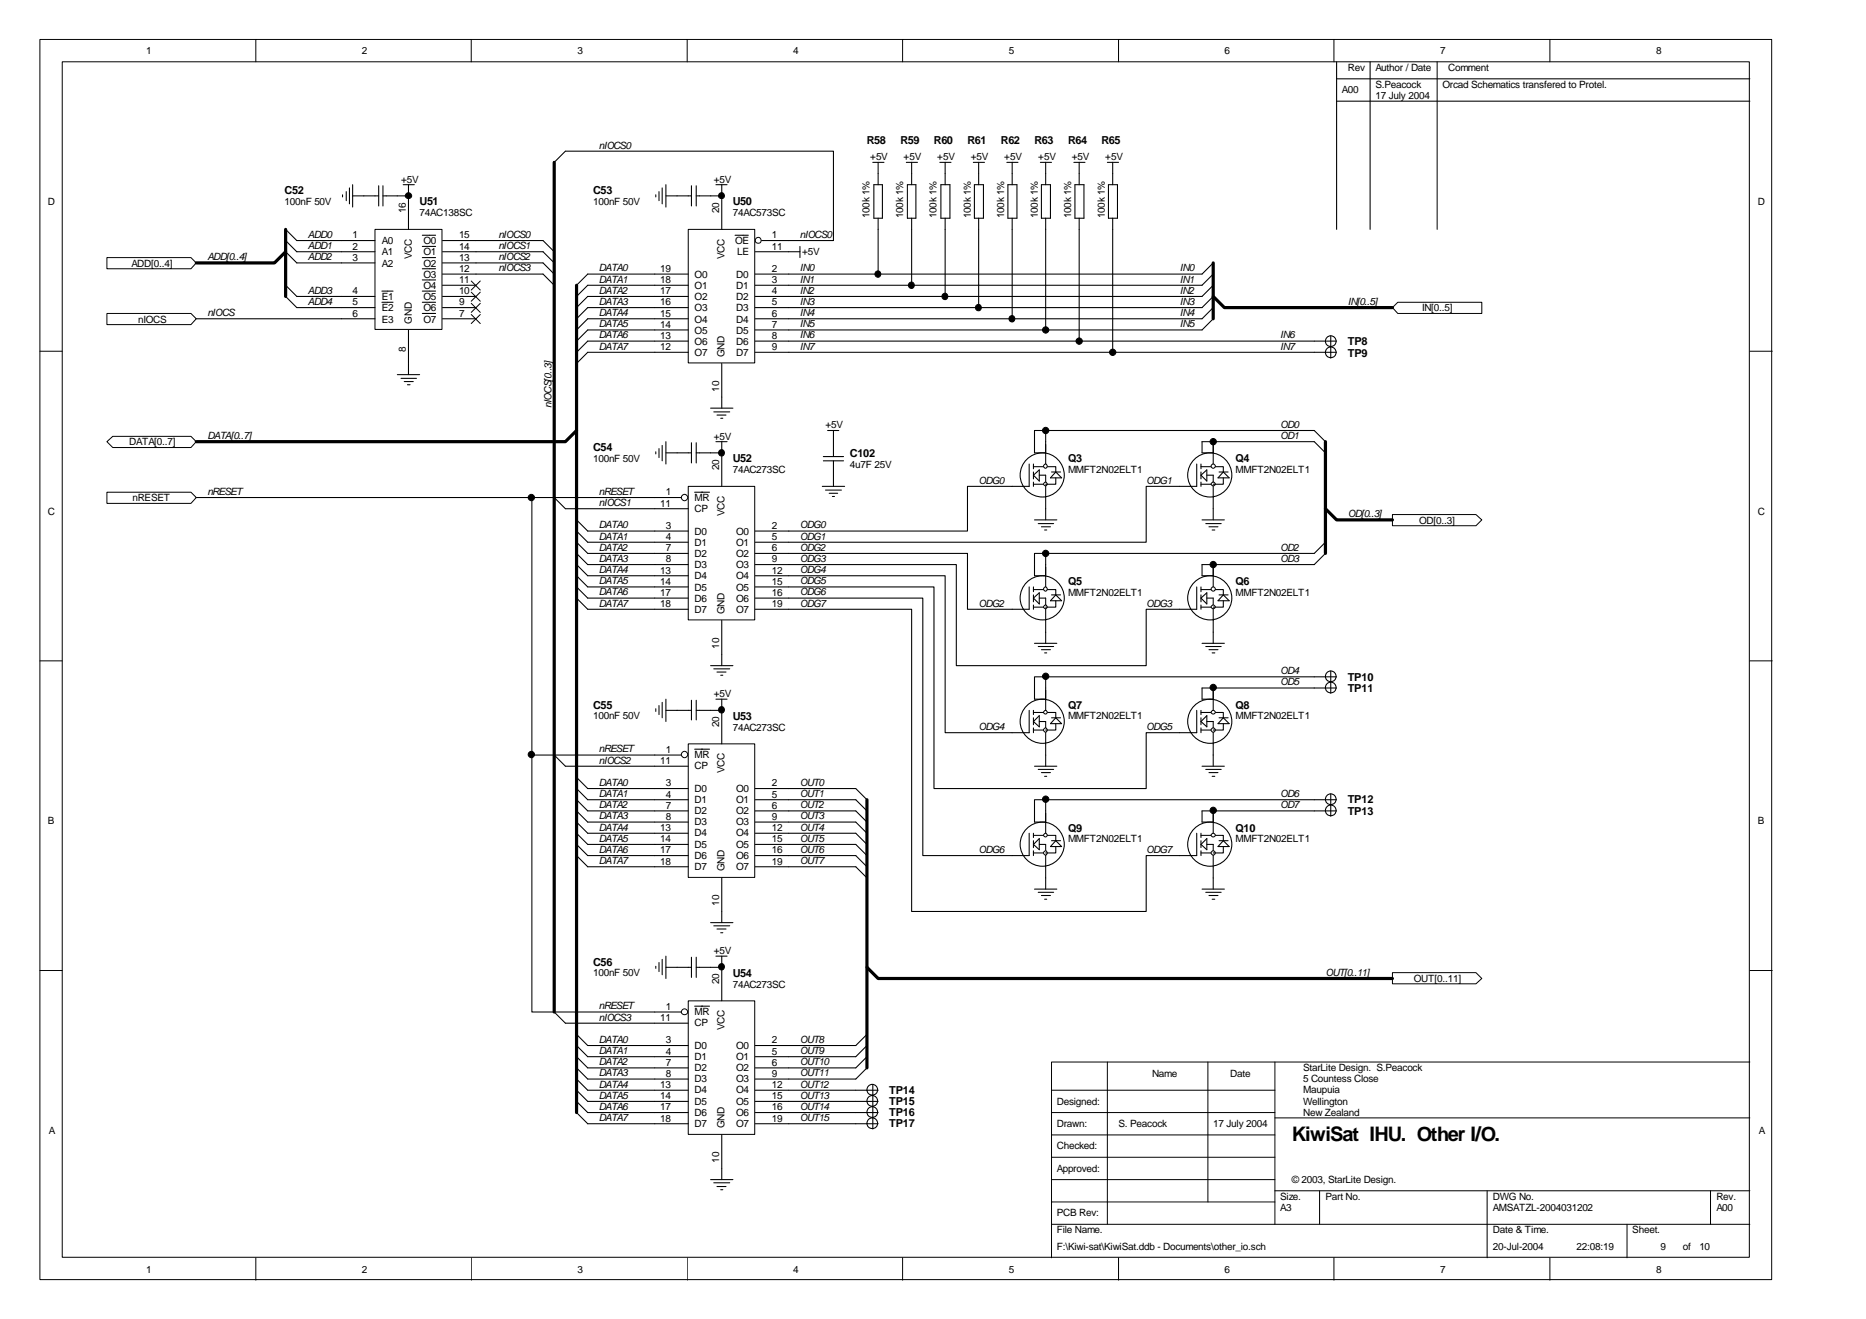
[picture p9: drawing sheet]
<svg xmlns="http://www.w3.org/2000/svg" width="297mm" height="210mm" viewBox="0 0 297 210" stroke-linecap="round" stroke-linejoin="round" font-family="sans-serif">
<g fill="none" stroke="#000" stroke-width=".16">
<path d="M6.3 6.3h275.7v197.3h-275.7zM9.9 9.8h268.6v190.3h-268.6zM40.7 6.3v3.5M75 6.3v3.5M109.4 6.3v3.5M143.7 6.3v3.5M178.1 6.3v3.5M212.3 6.3v3.5M228.8 9.8v26.7M246.7 6.3v3.5M6.3 55.9h3.6M278.6 55.9h3.5"/>
<path d="M6.3 105.2h3.6M278.6 105.2h3.5M6.3 154.4h3.6M278.6 154.4h3.5M167.4 173.5h35.5M167.4 177.1h35.5M176.3 169v25.8M192.3 169v22.3M202.9 177.9h75.7M202.9 169v25.8M278.6 169h-111.2v31.2M167.4 184.2h35.5"/>
<path d="M167.4 180.6h35.5M167.4 187.7h35.5M167.4 191.3h35.5M167.4 194.8h111.2M202.9 189.5h75.7M210.1 189.5v5.3M236.7 189.5v10.7M259 194.8v5.4M272.3 189.5v5.3M40.7 200.2v3.5M75 200.2v3.5M109.4 200.2v3.5"/>
<path d="M143.7 200.2v3.5M178.1 200.2v3.5M212.3 200.2v3.5M246.7 200.2v3.5"/>
</g>
<path d="M212.8 9.8v26.7M212.8 12.5h65.8M218.1 9.8v26.7" fill="none" stroke="#000" stroke-width=".17"/>
<g fill="#fff" stroke="#000" stroke-width=".16">
<path d="M222.5 48.1h13.4v1.8h-13.4l-.8-.9z" fill-rule="evenodd"/>
<path d="M221.7 81.9h13.2l1 .8-1 1h-13.2z" fill-rule="evenodd"/>
<path d="M221.7 154.8h13.2l1 .9-1 .9h-13.2z" fill-rule="evenodd"/>
<path d="M17 70.3l.9-.9h12.5l.8 .9-.8 .9h-12.5z" fill-rule="evenodd"/>
<path d="M17 41h13.4l.8 .8-.8 1h-13.4z" fill-rule="evenodd"/>
<path d="M17 49.9h13.4l.8 .8-.8 1h-13.4z" fill-rule="evenodd"/>
<path d="M17 78.3h13.4l.8 .9-.8 .9h-13.4z" fill-rule="evenodd"/>
</g>
<g fill="none" stroke="#000" stroke-width=".17">
<path d="M163.8 73.8v3.6h-2.7M164.5 77.1h2M164.5 75.6l.9-.8v1.8zM165.4 75.6h1.1v5.4M166.5 70.7v3.6h-2"/>
<circle cx="165.9" cy="75.6" r="3.5"/>
</g>
<circle cx="166.4" cy="77" r=".29" fill="#fff" stroke="#000" stroke-width=".16"/>
<path d="M166.5 74.3h1.6v.8M168.1 76v1.1h-1.6M168.1 75.1l.9 .9h-1.8z" fill="none" stroke="#000" stroke-width=".17"/>
<circle cx="166.4" cy="74.2" r=".31" fill="#fff" stroke="#000" stroke-width=".16"/>
<g fill="none" stroke="#000" stroke-width=".17">
<path d="M164.5 73.8v.8M164.5 75.1v1.1M164.5 76.7v.7M164.7 70.3v1.8h1.8v-1.8M167.4 75.1h1.4M190.5 73.8v3.6h-2.7M191.2 77.1h1.9M191.2 75.6l.9-.8v1.8zM192.1 75.6h1v5.4M193.1 70.7v3.6h-1.9"/>
<circle cx="192.6" cy="75.6" r="3.5"/>
</g>
<circle cx="193.2" cy="77" r=".31" fill="#fff" stroke="#000" stroke-width=".16"/>
<path d="M193.1 74.3h1.6v.8M194.7 76v1.1h-1.6M194.7 75.1l1 .9h-1.8z" fill="none" stroke="#000" stroke-width=".17"/>
<circle cx="193.1" cy="74.2" r=".33" fill="#fff" stroke="#000" stroke-width=".16"/>
<g fill="none" stroke="#000" stroke-width=".17">
<path d="M191.2 73.8v.8M191.2 75.1v1.1M191.2 76.7v.7M191.3 70.3v1.8h1.8v-1.8M194.1 75.1h1.4M163.8 113v3.6h-2.7M164.5 116.2h2M165.4 114.8h1.1v5.4M165.4 113.9v1.8l-.9-.9zM166.5 109.8v3.6h-2"/>
<circle cx="165.9" cy="114.8" r="3.5"/>
</g>
<circle cx="166.4" cy="116.2" r=".31" fill="#fff" stroke="#000" stroke-width=".16"/>
<path d="M166.5 113.4h1.6v.8M168.1 115.2v1h-1.6M168.1 114.2l.9 1h-1.8z" fill="none" stroke="#000" stroke-width=".17"/>
<circle cx="166.4" cy="113.3" r=".29" fill="#fff" stroke="#000" stroke-width=".16"/>
<g fill="none" stroke="#000" stroke-width=".17">
<path d="M164.5 113v.7M164.5 114.2v1.1M164.5 115.8v.8M164.7 109.5v1.8h1.8v-1.8M167.4 114.2h1.4M190.5 113v3.6h-2.7M191.2 116.2h1.9M191.2 114.8l.9-.9v1.8zM192.1 114.8h1v5.4M193.1 109.8v3.6h-1.9"/>
<circle cx="192.6" cy="114.8" r="3.5"/>
</g>
<circle cx="193.1" cy="116.2" r=".33" fill="#fff" stroke="#000" stroke-width=".16"/>
<path d="M193.1 113.4h1.6v.8M194.7 115.2v1h-1.6M194.7 114.2l1 1h-1.8z" fill="none" stroke="#000" stroke-width=".17"/>
<circle cx="193.2" cy="113.3" r=".31" fill="#fff" stroke="#000" stroke-width=".16"/>
<g fill="none" stroke="#000" stroke-width=".17">
<path d="M163.8 93.4v3.6h-2.7M164.5 96.6h2M164.5 95.2l.9-.9v1.8zM165.4 95.2h1.1v5.4M166.5 90.3v3.5h-2M191.2 113v.7M191.2 114.2v1.1M191.2 115.8v.8M191.3 109.5v1.8h1.8v-1.8M194.1 114.2h1.4"/>
<circle cx="165.9" cy="95.1" r="3.5"/>
</g>
<circle cx="166.4" cy="96.6" r=".29" fill="#fff" stroke="#000" stroke-width=".16"/>
<path d="M166.5 93.8h1.6v.9M168.1 95.6v1h-1.6M168.1 94.7l.9 .9h-1.8z" fill="none" stroke="#000" stroke-width=".17"/>
<circle cx="166.4" cy="93.7" r=".31" fill="#fff" stroke="#000" stroke-width=".16"/>
<g fill="none" stroke="#000" stroke-width=".17">
<path d="M164.5 93.4v.8M164.5 94.7v1.1M164.5 96.3v.7M164.7 89.8v1.8h1.8v-1.8M167.4 94.7h1.4M190.5 93.4v3.6h-2.7M191.2 96.6h1.9M191.2 95.2l.9-.9v1.8zM192.1 95.2h1v5.4M193.1 90.3v3.5h-1.9"/>
<circle cx="192.6" cy="95.1" r="3.5"/>
</g>
<circle cx="193.2" cy="96.6" r=".31" fill="#fff" stroke="#000" stroke-width=".16"/>
<path d="M193.1 93.8h1.6v.9M194.7 95.6v1h-1.6M194.7 94.7l1 .9h-1.8z" fill="none" stroke="#000" stroke-width=".17"/>
<circle cx="193.1" cy="93.7" r=".33" fill="#fff" stroke="#000" stroke-width=".16"/>
<g fill="none" stroke="#000" stroke-width=".17">
<path d="M191.2 93.4v.8M191.2 94.7v1.1M191.2 96.3v.7M191.3 89.8v1.8h1.8v-1.8M194.1 94.7h1.4M163.8 132.6v3.6h-2.7M164.5 135.7h2M165.4 134.4h1.1v5.3M165.4 133.4v1.8l-.9-.8zM166.5 129.4v3.5h-2"/>
<circle cx="165.9" cy="134.3" r="3.5"/>
</g>
<circle cx="166.4" cy="135.7" r=".31" fill="#fff" stroke="#000" stroke-width=".16"/>
<path d="M166.5 132.9h1.6v.9M168.1 134.7v1h-1.6M168.1 133.8l.9 .9h-1.8z" fill="none" stroke="#000" stroke-width=".17"/>
<circle cx="166.4" cy="132.9" r=".29" fill="#fff" stroke="#000" stroke-width=".16"/>
<g fill="none" stroke="#000" stroke-width=".17">
<path d="M164.5 132.6v.7M164.5 133.8v1.1M164.5 135.4v.8M164.7 129v1.8h1.8v-1.8M167.4 133.8h1.4M190.5 132.6v3.6h-2.7M191.2 135.7h1.9M191.2 134.4l.9-1v1.8zM192.1 134.4h1v5.3M193.1 129.4v3.5h-1.9"/>
<circle cx="192.6" cy="134.3" r="3.5"/>
</g>
<circle cx="193.1" cy="135.7" r=".33" fill="#fff" stroke="#000" stroke-width=".16"/>
<path d="M193.1 132.9h1.6v.9M194.7 134.7v1h-1.6M194.7 133.8l1 .9h-1.8z" fill="none" stroke="#000" stroke-width=".17"/>
<circle cx="193.2" cy="132.9" r=".31" fill="#fff" stroke="#000" stroke-width=".16"/>
<path d="M191.2 132.6v.7M191.2 133.8v1.1M191.2 135.4v.8M191.3 129v1.8h1.8v-1.8M194.1 133.8h1.4" fill="none" stroke="#000" stroke-width=".17"/>
<path d="M59.8 36.6h10.6v15.8h-10.6z" fill="#fff"/>
<path d="M59.7 36.5h10.7v15.9h-10.7z" fill="none" stroke="#000" stroke-width=".16"/>
<g fill="none" stroke="#000" stroke-width=".17">
<path d="M54.4 38.3h5.3M65 31.2v5.3M67.2 37.4h2.1M67.2 39.2h2.1M70.4 38.3h5.4M54.4 40.1h5.3M54.4 41.8h5.3M54.4 50.7h5.3M54.4 47.2h5.3M54.4 49h5.3M60.8 46.3h1.8M60.8 48.1h1.8"/>
<path d="M65 52.5v5.3M67.2 41h2.1M67.2 42.8h2.1M67.2 44.5h2.1M67.2 46.3h2.1M67.2 48.1h2.1M67.2 49.9h2.1M70.4 40.1h5.4M70.4 41.8h5.4M70.4 50.7h5.4M70.4 43.6h5.4M70.4 45.4h5.4"/>
<path d="M70.4 47.2h5.4M70.4 49h5.4"/>
</g>
<path d="M109.6 36.6h10.5v21.2h-10.5z" fill="#fff"/>
<g fill="none" stroke="#000" stroke-width=".16">
<path d="M109.6 36.5h10.5v21.3h-10.5z"/>
<circle cx="120.7" cy="38.3" r=".47"/>
</g>
<g fill="none" stroke="#000" stroke-width=".17">
<path d="M114.9 31.2v5.3M117 37.4h2.1M121.2 38.3h4.4M104.2 43.6h5.4M104.2 45.4h5.4M104.2 47.2h5.4M104.2 49h5.4M104.2 50.7h5.4M104.2 52.5h5.4M104.2 54.3h5.4M104.2 56.1h5.4M114.9 57.8v5.4"/>
<path d="M120.2 40.1h5.4M120.2 43.6h5.4M120.2 45.4h5.4M120.2 47.2h5.4M120.2 49h5.4M120.2 50.7h5.4M120.2 52.5h5.4M120.2 54.3h5.4M120.2 56.1h5.4"/>
</g>
<path d="M109.6 77.5h10.5v21.2h-10.5z" fill="#fff"/>
<g fill="none" stroke="#000" stroke-width=".16">
<path d="M109.6 77.4h10.5v21.3h-10.5z"/>
<circle cx="109" cy="79.2" r=".5"/>
</g>
<g fill="none" stroke="#000" stroke-width=".17">
<path d="M104.2 79.2h4.3M110.6 78.3h2.3M114.9 72.1v5.3M104.2 81h5.4M104.2 84.5h5.4M104.2 86.3h5.4M104.2 88.1h5.4M104.2 89.8h5.4M104.2 91.6h5.4M104.2 93.4h5.4M104.2 95.2h5.4M104.2 97h5.4"/>
<path d="M114.9 98.7v5.5M120.2 84.5h5.4M120.2 86.3h5.4M120.2 88.1h5.4M120.2 89.8h5.4M120.2 91.6h5.4M120.2 93.4h5.4M120.2 95.2h5.4M120.2 97h5.4"/>
</g>
<path d="M109.6 118.5h10.5v21.1h-10.5z" fill="#fff"/>
<g fill="none" stroke="#000" stroke-width=".16">
<path d="M109.6 118.4h10.5v21.2h-10.5z"/>
<circle cx="109" cy="120.1" r=".5"/>
</g>
<g fill="none" stroke="#000" stroke-width=".17">
<path d="M110.6 119.2h2.3M114.9 113v5.4M104.2 120.2h4.3M104.2 121.9h5.4M104.2 125.5h5.4M104.2 127.3h5.4M104.2 129h5.4M104.2 130.8h5.4M104.2 132.6h5.4M104.2 134.4h5.4M104.2 136.2h5.4M104.2 137.9h5.4"/>
<path d="M114.9 139.7v5.3M120.2 125.5h5.4M120.2 127.3h5.4M120.2 129h5.4M120.2 130.8h5.4M120.2 132.6h5.4M120.2 134.4h5.4M120.2 136.2h5.4M120.2 137.9h5.4"/>
</g>
<path d="M109.6 159.4h10.5v21.1h-10.5z" fill="#fff"/>
<g fill="none" stroke="#000" stroke-width=".16">
<path d="M75 50.1l1.5 1.4M75 48.3l1.5 1.4M75 46.5l1.5 1.4M75 44.7l1.5 1.5M76.5 50.1l-1.5 1.4M76.5 48.3l-1.5 1.4M76.5 46.5l-1.5 1.4M76.5 44.7l-1.5 1.5M109.6 159.3h10.5v21.2h-10.5z"/>
<circle cx="109" cy="161" r=".48"/>
</g>
<g fill="none" stroke="#000" stroke-width=".17">
<path d="M212.8 16.1h65.8M45.5 36.5l1.7 1.8h7.2M45.5 38.3l1.7 1.8h7.2M54.5 31v.3M55.1 30.5v1.4M55.6 29.9v2.5M56.1 31.2h4.2M56.1 29.4v3.5M60.3 29.6v3.2M61 29.6v3.2M64.2 29.4h1.8M65 29.4v1.8h-4"/>
<path d="M75.8 38.3h10.6l1.8 1.8M88.2 25.8l1.8-1.7h42.7v14.2h-7.1M104.4 31v.3M104.9 30.5v1.4M105.4 29.9v2.5M106 31.2h4.1M106 29.4v3.5M110.1 29.6v3.2M110.8 29.6v3.2M114 29.4h1.7M114.9 29.4v1.8h-4.1M127.3 39.2v1.8"/>
<path d="M138.9 25.8h1.8M139.1 29.4h1.4v5.3h-1.4zM139.8 25.8v3.6M139.8 34.7v8.9M144.3 25.8h1.7M144.4 29.4h1.4v5.3h-1.4zM145.1 25.8v3.6M145.1 34.7v10.7M149.6 25.8h1.8M149.8 29.4h1.4v5.3h-1.4zM150.5 25.8v3.6M150.5 34.7v12.5"/>
<path d="M154.9 25.8h1.8M155.1 29.4h1.4v5.3h-1.4zM155.8 25.8v3.6M155.8 34.7v14.3M160.3 25.8h1.8M160.4 29.4h1.5v5.3h-1.5zM161.1 25.8v3.6M161.1 34.7v16M165.6 25.8h1.8M165.8 29.4h1.4v5.3h-1.4zM166.5 25.8v3.6M166.5 34.7v17.8"/>
<path d="M170.9 25.8h1.8M171.1 29.4h1.5v5.3h-1.5zM171.8 25.8v3.6M171.8 34.7v19.6M176.3 25.8h1.8M176.4 29.4h1.5v5.3h-1.5zM177.1 25.8v3.6M177.1 34.7v21.4M31.2 50.7h23.2M45.5 40.1l1.7 1.7h7.2M45.5 45.4l1.7 1.8h7.2M45.5 47.2l1.7 1.8h7.2"/>
<path d="M63.2 59.6h3.6M65 57.8v1.8M75.8 40.1h10.6l1.8 1.7M75.8 41.8h10.6l1.8 1.8M75.8 43.6h10.6l1.8 1.8M104.2 47.2h-10.6l-1.8 1.8M104.2 49h-10.6l-1.8 1.7M104.2 50.7h-10.6l-1.8 1.8M104.2 43.6h-10.6l-1.8 1.8M104.2 45.4h-10.6l-1.8 1.8M104.2 52.5h-10.6l-1.8 1.8M104.2 54.3h-10.6l-1.8 1.8"/>
<path d="M104.2 56.1h-10.6l-1.8 1.7M125.6 40.1h1.7M125.6 54.3h87.2M125.6 56.1h87.2M193.1 45.4l-1.8 1.8h-65.7M193.1 47.2l-1.8 1.8h-65.7M193.1 49l-1.8 1.7h-65.7M193.1 41.8l-1.8 1.8h-65.7M193.1 43.6l-1.8 1.8h-65.7M193.1 50.7l-1.8 1.8h-65.7M211.8 53.4v3.6M31.2 79.2h53.5"/>
<path d="M63.8 60.2h2.5M64.3 60.7h1.5M64.9 61.2h.4M88.2 79.2l1.8 1.8h14.2M104.2 79.2h-19.5v81.9h23.8M104.4 71.9v.3M104.9 71.4v1.4M105.4 70.9v2.4M106 70.3v3.5M106 72.1h4.1M110.1 70.5v3.2M110.8 70.5v3.2"/>
<path d="M113.1 65h3.6M113.6 65.5h2.6M114 70.3h1.7M114.1 66.1h1.5M114.7 66.6h.4M114.9 63.2v1.8M114.9 70.3v1.8h-4.1M130.9 77.4h3.6M131.1 73.3h3.2M131.1 72.7h3.2M131.4 78h2.5M131.7 68.5h1.8"/>
<path d="M132 78.5h1.3M132.5 79h.3M132.7 68.5v4.2M132.7 73.3v4.1M161.1 77.4h-7.1v7.1h-28.4M164.7 70.3v-1.8h44.5l1.8 1.8M166.5 68.5v1.8M187.8 77.4h-5.3v8.9h-56.9M191.3 70.3h17.9l1.8 1.8M91.8 93.4l1.8 1.8h10.6M91.8 84.5l1.8 1.8h10.6M91.8 88.1l1.8 1.7h10.6"/>
<path d="M91.8 86.3l1.8 1.8h10.6M91.8 82.7l1.8 1.8h10.6M91.8 95.2l1.8 1.8h10.6M91.8 91.6l1.8 1.8h10.6M91.8 89.8l1.8 1.8h10.6M125.6 88.1h28.4v8.9h7.1M125.6 89.8h26.6v16.1h30.3v-8.9h5.3M125.6 91.6h24.9v25h10.6M125.6 93.4h23.1v32.1h33.8v-8.9h5.3M125.6 95.2h21.3v41h14.2M125.6 97h19.5v48h37.4v-8.8h5.3M164.7 82.7h3.5"/>
<path d="M165.3 83.3h2.4M165.8 83.8h1.4M166.3 84.3h.3M166.5 81v1.7M166.5 88.1v1.7M191.3 82.7h3.6M191.9 83.3h2.5M192.4 83.8h1.5M193 84.3h.4M193.1 81v1.7M211 86.3l-1.8 1.8h-44.5v1.7M211 88.1l-1.8 1.7h-17.9"/>
<path d="M104.4 112.8v.4M104.9 112.3v1.4M105.4 111.8v2.4M106 111.3v3.5M106 113h4.1M110.1 111.4v3.2M110.8 111.4v3.2M113.1 105.9h3.6M113.6 106.4h2.6M114 111.3h1.7M114.1 106.9h1.5M114.7 107.5h.4"/>
<path d="M114.9 104.2v1.7M114.9 111.3v1.7h-4.1M164.7 102.4h3.5M165.3 102.9h2.4M165.8 103.4h1.4M166.3 103.9h.3M166.5 100.6v1.8M166.5 107.7v1.8M191.3 102.4h3.6M191.3 109.5h21.5M191.9 102.9h2.5M192.4 103.4h1.5"/>
<path d="M193 103.9h.4M193.1 100.6v1.8M211.8 106.8v3.5M212.8 107.7h-48.1v1.8M84.7 120.2h19.5M88.2 120.2l1.8 1.7h14.2M91.8 129l1.8 1.8h10.6M91.8 127.3l1.8 1.7h10.6M91.8 125.5l1.8 1.8h10.6M91.8 123.7l1.8 1.8h10.6M91.8 136.2l1.8 1.7h10.6M91.8 134.4l1.8 1.8h10.6"/>
<path d="M91.8 132.6l1.8 1.8h10.6M91.8 130.8l1.8 1.8h10.6M125.6 130.8h10.6l1.8 1.8M125.6 129h10.6l1.8 1.8M125.6 127.3h10.6l1.8 1.7M125.6 125.5h10.6l1.8 1.8M125.6 137.9h10.6l1.8 1.8M125.6 136.2h10.6l1.8 1.7M125.6 134.4h10.6l1.8 1.8M125.6 132.6h10.6l1.8 1.8M164.7 121.9h3.5M165.3 122.4h2.4"/>
<path d="M165.8 123h1.4M166.3 123.5h.3M166.5 120.2v1.7M166.5 127.3v1.7M166.5 139.7v1.8M191.3 129h21.5M191.3 121.9h3.6M191.9 122.4h2.5M192.4 123h1.5M193 123.5h.4M193.1 120.2v1.7M193.1 139.7v1.8"/>
<path d="M211.8 126.3v3.6M212.8 127.3h-48.1v1.7M104.4 153.8v.3M104.9 153.2v1.4M105.4 152.7v2.4M106 152.2v3.5M106 153.9h4.1M110.1 152.3v3.2M110.8 152.3v3.2M110.8 153.9h4.1M113.1 146.8h3.6M113.6 147.3h2.6"/>
<path d="M114 152.2h1.7M114.1 147.8h1.5M114.7 148.4h.4M114.9 145v1.8M114.9 152.2v7.1M164.7 141.5h3.5M165.3 142h2.4M165.8 142.5h1.4M166.3 143.1h.3M191.3 141.5h3.6M191.9 142h2.5M192.4 142.5h1.5"/>
<path d="M193 143.1h.4M88.2 161.1l1.8 1.7h19.6M91.8 164.6l1.8 1.8h16M91.8 166.4l1.8 1.8h16M91.8 168.2l1.8 1.7h16M91.8 169.9l1.8 1.8h16M91.8 171.7l1.8 1.8h16M91.8 173.5l1.8 1.8h16M91.8 175.3l1.8 1.8h16M91.8 177.1l1.8 1.7h16M110.6 160.1h2.3M120.2 173.5h19.6"/>
<path d="M120.2 175.3h19.6M120.2 177.1h19.6M120.2 178.8h19.6M138 164.6l-1.8 1.8h-16M138 166.4l-1.8 1.8h-16M138 168.2l-1.8 1.7h-16M138 169.9l-1.8 1.8h-16M138.9 172.6v7.1M113.1 187.7h3.6M113.6 188.2h2.6M114.1 188.8h1.5M114.7 189.3h.4"/>
<path d="M114.9 180.6v7.1"/>
<circle cx="211.8" cy="56.1" r=".85"/>
<circle cx="211.8" cy="54.3" r=".85"/>
<circle cx="211.8" cy="107.6" r=".85"/>
<circle cx="211.8" cy="109.4" r=".85"/>
<circle cx="211.8" cy="127.2" r=".85"/>
<circle cx="211.8" cy="129" r=".85"/>
<circle cx="138.8" cy="175.2" r=".85"/>
<circle cx="138.8" cy="177" r=".85"/>
<circle cx="138.8" cy="178.8" r=".85"/>
<circle cx="138.8" cy="173.4" r=".85"/>
</g>
<path d="M45.5 36.5v10.7M88.2 25.8v135.3M45.5 40.1l-1.8 1.7h-12.5M91.8 45.4v131.7M193.1 47.2l1.8 1.8h26.8M193.1 41.8v8.9M91.8 68.5l-1.8 1.8h-58.8M211 70.3v17.8M211 81l1.8 1.7h8.9M138 127.3v42.6M138 153.9l1.8 1.8h81.9" fill="none" stroke="#000" stroke-width=".51"/>
<g fill="#000" stroke="#000" stroke-width=".16">
<circle cx="65" cy="31.1" r=".48"/>
<circle cx="114.8" cy="31.1" r=".47"/>
<circle cx="139.7" cy="43.6" r=".49"/>
<circle cx="145.1" cy="45.4" r=".49"/>
<circle cx="150.4" cy="47.2" r=".49"/>
<circle cx="155.7" cy="49" r=".49"/>
<circle cx="161.1" cy="50.7" r=".49"/>
<circle cx="166.5" cy="52.5" r=".5"/>
<circle cx="171.8" cy="54.3" r=".5"/>
<circle cx="177.1" cy="56.1" r=".5"/>
<circle cx="84.6" cy="79.2" r=".5"/>
<circle cx="114.8" cy="72.1" r=".49"/>
<circle cx="166.5" cy="68.5" r=".5"/>
<circle cx="193.1" cy="70.3" r=".5"/>
<circle cx="166.5" cy="88.1" r=".5"/>
<circle cx="193.1" cy="89.8" r=".5"/>
<circle cx="114.8" cy="113" r=".49"/>
<circle cx="166.5" cy="107.6" r=".5"/>
<circle cx="193.1" cy="109.4" r=".5"/>
<circle cx="84.6" cy="120.1" r=".5"/>
<circle cx="166.5" cy="127.2" r=".5"/>
<circle cx="193.1" cy="129" r=".5"/>
<circle cx="114.8" cy="153.9" r=".49"/>
</g>
<text font-size="3.2" x="205.7" y="181.5">KiwiSat IHU. Other I/O.</text>
<g font-size="1.8">
<text x="138" y="23">R58</text>
<text x="143.3" y="23">R59</text>
<text x="148.7" y="23">R60</text>
<text x="154" y="23">R61</text>
<text x="159.3" y="23">R62</text>
<text x="164.7" y="23">R63</text>
<text x="170" y="23">R64</text>
<text x="175.3" y="23">R65</text>
<text x="45.3" y="30.9">C52</text>
<text x="66.8" y="32.7">U51</text>
<text x="94.4" y="30.9">C53</text>
<text x="116.7" y="32.7">U50</text>
<text x="214.5" y="55">TP8</text>
<text x="214.5" y="56.7">TP9</text>
<text x="94.4" y="71.8">C54</text>
<text x="116.7" y="73.6">U52</text>
<text x="135.3" y="72.7">C102</text>
<text x="170" y="73.6">Q3</text>
<text x="196.7" y="73.6">Q4</text>
<text x="170" y="93.1">Q5</text>
<text x="196.7" y="93.1">Q6</text>
<text x="94.4" y="112.8">C55</text>
<text x="170" y="112.8">Q7</text>
<text x="196.7" y="112.8">Q8</text>
<text x="214.5" y="108.3">TP10</text>
<text x="214.5" y="110.1">TP11</text>
<text x="116.7" y="114.6">U53</text>
<text x="214.5" y="127.9">TP12</text>
<text x="214.5" y="129.6">TP13</text>
<text x="170" y="132.3">Q9</text>
<text x="196.7" y="132.3">Q10</text>
<text x="94.4" y="153.7">C56</text>
<text x="116.7" y="155.5">U54</text>
<text x="141.6" y="174.1">TP14</text>
<text x="141.6" y="175.9">TP15</text>
<text x="141.6" y="177.6">TP16</text>
<text x="141.6" y="179.4">TP17</text>
</g>
<g font-size="1.6">
<text x="23.3" y="8.7">1</text>
<text x="57.6" y="8.7">2</text>
<text x="91.9" y="8.7">3</text>
<text x="126.2" y="8.7">4</text>
<text x="160.6" y="8.7">5</text>
<text x="194.9" y="8.7">6</text>
<text x="214.5" y="11.3">Rev</text>
<text x="218.9" y="11.3">Author / Date</text>
<text x="229.3" y="8.7">7</text>
<text x="230.5" y="11.3">Comment</text>
<text x="263.7" y="8.7">8</text>
<text x="213.6" y="14.8">A00</text>
<text x="218.9" y="14">S.Peacock</text>
<text x="218.9" y="15.8">17 July 2004</text>
<text x="229.6" y="14">Orcad Schematics transfered to Protel.</text>
<text x="95.3" y="23.6">nIOCS0</text>
<text x="63.8" y="29.1">+5V</text>
<text x="113.6" y="29.1">+5V</text>
<text x="138.5" y="25.5">+5V</text>
<text x="143.8" y="25.5">+5V</text>
<text x="149.2" y="25.5">+5V</text>
<text x="154.5" y="25.5">+5V</text>
<text x="159.9" y="25.5">+5V</text>
<text x="165.3" y="25.5">+5V</text>
<text x="170.6" y="25.5">+5V</text>
<text x="175.9" y="25.5">+5V</text>
<text x="7.6" y="32.6">D</text>
<text x="45.3" y="32.6">100nF 50V</text>
<text x="64.6" y="33.9" transform="rotate(-90 64.6 33.9)">16</text>
<text x="66.8" y="34.4">74AC138SC</text>
<text x="94.4" y="32.6">100nF 50V</text>
<text x="114.5" y="33.9" transform="rotate(-90 114.5 33.9)">20</text>
<text x="116.7" y="34.4">74AC573SC</text>
<text x="138.4" y="34.7" transform="rotate(-90 138.4 34.7)">100k 1%</text>
<text x="143.8" y="34.7" transform="rotate(-90 143.8 34.7)">100k 1%</text>
<text x="149.1" y="34.7" transform="rotate(-90 149.1 34.7)">100k 1%</text>
<text x="154.5" y="34.7" transform="rotate(-90 154.5 34.7)">100k 1%</text>
<text x="159.9" y="34.7" transform="rotate(-90 159.9 34.7)">100k 1%</text>
<text x="165.2" y="34.7" transform="rotate(-90 165.2 34.7)">100k 1%</text>
<text x="170.5" y="34.7" transform="rotate(-90 170.5 34.7)">100k 1%</text>
<text x="175.9" y="34.7" transform="rotate(-90 175.9 34.7)">100k 1%</text>
<text x="279.8" y="32.6">D</text>
<text x="33" y="41.4">ADD[0..4]</text>
<text x="49" y="37.9">ADD0</text>
<text x="49" y="39.6">ADD1</text>
<text x="49" y="41.4">ADD2</text>
<text x="56.1" y="37.9">1</text>
<text x="56.1" y="39.7">2</text>
<text x="56.1" y="41.5">3</text>
<text x="60.8" y="38.9">A0</text>
<text x="60.8" y="40.7">A1</text>
<text x="65.5" y="41.2" transform="rotate(-90 65.5 41.2)">VCC</text>
<text x="67.4" y="38.9">O0</text>
<text x="67.4" y="40.7">O1</text>
<text x="73.1" y="37.9">15</text>
<text x="73.1" y="39.7">14</text>
<text x="73.1" y="41.5">13</text>
<text x="79.3" y="37.9">nIOCS0</text>
<text x="79.3" y="39.6">nIOCS1</text>
<text x="79.3" y="41.4">nIOCS2</text>
<text x="115.3" y="41.2" transform="rotate(-90 115.3 41.2)">VCC</text>
<text x="117" y="38.9">OE</text>
<text x="117.3" y="40.7">LE</text>
<text x="122.9" y="37.9">1</text>
<text x="122.9" y="39.7">11</text>
<text x="127.3" y="37.9">nIOCS0</text>
<text x="127.7" y="40.7">+5V</text>
<text x="20.9" y="42.4">ADD[0..4]</text>
<text x="49" y="46.8">ADD3</text>
<text x="56.1" y="46.8">4</text>
<text x="60.8" y="42.4">A2</text>
<text x="60.8" y="47.8">E1</text>
<text x="67.4" y="42.4">O2</text>
<text x="67.4" y="44.2">O3</text>
<text x="67.4" y="46">O4</text>
<text x="67.4" y="47.8">O5</text>
<text x="73.1" y="43.3">12</text>
<text x="73.1" y="45.1">11</text>
<text x="73.1" y="46.8">10</text>
<text x="79.3" y="43.2">nIOCS3</text>
<text x="95.3" y="43.2">DATA0</text>
<text x="95.3" y="45">DATA1</text>
<text x="95.3" y="46.8">DATA2</text>
<text x="105.1" y="43.3">19</text>
<text x="105.1" y="45.1">18</text>
<text x="105.1" y="46.8">17</text>
<text x="110.6" y="44.2">O0</text>
<text x="110.6" y="46">O1</text>
<text x="110.6" y="47.8">O2</text>
<text x="117.2" y="44.2">D0</text>
<text x="117.2" y="46">D1</text>
<text x="117.2" y="47.8">D2</text>
<text x="122.9" y="43.3">2</text>
<text x="122.9" y="45.1">3</text>
<text x="122.9" y="46.8">4</text>
<text x="127.3" y="43.2">IN0</text>
<text x="127.3" y="45">IN1</text>
<text x="127.3" y="46.8">IN2</text>
<text x="187.8" y="43.2">IN0</text>
<text x="187.8" y="45">IN1</text>
<text x="187.8" y="46.8">IN2</text>
<text x="22" y="51.3">nIOCS</text>
<text x="33" y="50.3">nIOCS</text>
<text x="49" y="48.5">ADD4</text>
<text x="56.1" y="50.4">6</text>
<text x="56.1" y="48.6">5</text>
<text x="60.8" y="51.3">E3</text>
<text x="60.8" y="49.5">E2</text>
<text x="65.5" y="51.5" transform="rotate(-90 65.5 51.5)">GND</text>
<text x="67.4" y="49.5">O6</text>
<text x="67.4" y="51.3">O7</text>
<text x="73.1" y="48.6">9</text>
<text x="73.1" y="50.4">7</text>
<text x="95.3" y="48.5">DATA3</text>
<text x="95.3" y="50.3">DATA4</text>
<text x="95.3" y="52.1">DATA5</text>
<text x="95.3" y="53.9">DATA6</text>
<text x="105.1" y="48.6">16</text>
<text x="105.1" y="50.4">15</text>
<text x="105.1" y="52.2">14</text>
<text x="105.1" y="53.9">13</text>
<text x="110.6" y="49.5">O3</text>
<text x="110.6" y="51.3">O4</text>
<text x="110.6" y="53.1">O5</text>
<text x="117.2" y="49.5">D3</text>
<text x="117.2" y="51.3">D4</text>
<text x="117.2" y="53.1">D5</text>
<text x="122.9" y="48.6">5</text>
<text x="122.9" y="50.4">6</text>
<text x="122.9" y="52.2">7</text>
<text x="122.9" y="53.9">8</text>
<text x="127.3" y="48.5">IN3</text>
<text x="127.3" y="50.3">IN4</text>
<text x="127.3" y="52.1">IN5</text>
<text x="127.3" y="53.9">IN6</text>
<text x="187.8" y="48.5">IN3</text>
<text x="187.8" y="50.3">IN4</text>
<text x="187.8" y="52.1">IN5</text>
<text x="203.8" y="53.9">IN6</text>
<text x="214.5" y="48.5">IN[0..5]</text>
<text x="226.4" y="49.5">IN[0..5]</text>
<text x="64.6" y="56.1" transform="rotate(-90 64.6 56.1)">8</text>
<text x="95.3" y="55.6">DATA7</text>
<text x="105.1" y="55.7">12</text>
<text x="110.6" y="54.9">O6</text>
<text x="110.6" y="56.7">O7</text>
<text x="115.3" y="56.8" transform="rotate(-90 115.3 56.8)">GND</text>
<text x="117.2" y="54.9">D6</text>
<text x="117.2" y="56.7">D7</text>
<text x="122.9" y="55.7">9</text>
<text x="127.3" y="55.6">IN7</text>
<text x="203.8" y="55.6">IN7</text>
<text x="87.8" y="65" transform="rotate(-90 87.8 65)">nIOCS[0..3]</text>
<text x="114.5" y="62.3" transform="rotate(-90 114.5 62.3)">10</text>
<text x="20.6" y="70.9">DATA[0..7]</text>
<text x="33" y="69.9">DATA[0..7]</text>
<text x="113.6" y="69.9">+5V</text>
<text x="131.4" y="68.2">+5V</text>
<text x="203.8" y="68.1">OD0</text>
<text x="203.8" y="69.9">OD1</text>
<text x="94.4" y="73.5">100nF 50V</text>
<text x="114.5" y="74.8" transform="rotate(-90 114.5 74.8)">20</text>
<text x="116.7" y="75.3">74AC273SC</text>
<text x="135.3" y="74.4">4u7F 25V</text>
<text x="155.8" y="77">ODG0</text>
<text x="170" y="75.3">MMFT2N02ELT1</text>
<text x="182.5" y="77">ODG1</text>
<text x="196.7" y="75.3">MMFT2N02ELT1</text>
<text x="7.6" y="81.9">C</text>
<text x="21.1" y="79.8">nRESET</text>
<text x="33" y="78.8">nRESET</text>
<text x="95.3" y="80.5">nIOCS1</text>
<text x="95.3" y="78.8">nRESET</text>
<text x="105.1" y="80.6">11</text>
<text x="106" y="78.8">1</text>
<text x="110.6" y="79.8">MR</text>
<text x="110.6" y="81.5">CP</text>
<text x="115.3" y="82.1" transform="rotate(-90 115.3 82.1)">VCC</text>
<text x="214.5" y="82.3">OD[0..3]</text>
<text x="225.9" y="83.3">OD[0..3]</text>
<text x="279.8" y="81.9">C</text>
<text x="95.3" y="84.1">DATA0</text>
<text x="95.3" y="85.9">DATA1</text>
<text x="95.3" y="87.6">DATA2</text>
<text x="95.3" y="89.4">DATA3</text>
<text x="106" y="84.2">3</text>
<text x="106" y="86">4</text>
<text x="106" y="87.7">7</text>
<text x="106" y="89.5">8</text>
<text x="110.6" y="85.1">D0</text>
<text x="110.6" y="86.9">D1</text>
<text x="110.6" y="88.7">D2</text>
<text x="117.2" y="85.1">O0</text>
<text x="117.2" y="86.9">O1</text>
<text x="117.2" y="88.7">O2</text>
<text x="122.9" y="84.2">2</text>
<text x="122.9" y="86">5</text>
<text x="122.9" y="87.7">6</text>
<text x="122.9" y="89.5">9</text>
<text x="127.3" y="84.1">ODG0</text>
<text x="127.3" y="85.9">ODG1</text>
<text x="127.3" y="87.6">ODG2</text>
<text x="127.3" y="89.4">ODG3</text>
<text x="203.8" y="87.6">OD2</text>
<text x="203.8" y="89.4">OD3</text>
<text x="95.3" y="91.2">DATA4</text>
<text x="95.3" y="93">DATA5</text>
<text x="95.3" y="94.8">DATA6</text>
<text x="105.1" y="91.3">13</text>
<text x="105.1" y="93.1">14</text>
<text x="105.1" y="94.8">17</text>
<text x="110.6" y="90.4">D3</text>
<text x="110.6" y="92.2">D4</text>
<text x="110.6" y="94">D5</text>
<text x="110.6" y="95.8">D6</text>
<text x="117.2" y="90.4">O3</text>
<text x="117.2" y="92.2">O4</text>
<text x="117.2" y="94">O5</text>
<text x="117.2" y="95.8">O6</text>
<text x="122.9" y="91.3">12</text>
<text x="122.9" y="93.1">15</text>
<text x="122.9" y="94.8">16</text>
<text x="127.3" y="91.2">ODG4</text>
<text x="127.3" y="93">ODG5</text>
<text x="127.3" y="94.8">ODG6</text>
<text x="170" y="94.8">MMFT2N02ELT1</text>
<text x="196.7" y="94.8">MMFT2N02ELT1</text>
<text x="95.3" y="96.5">DATA7</text>
<text x="105.1" y="96.6">18</text>
<text x="110.6" y="97.6">D7</text>
<text x="115.3" y="97.7" transform="rotate(-90 115.3 97.7)">GND</text>
<text x="117.2" y="97.6">O7</text>
<text x="122.9" y="96.6">19</text>
<text x="127.3" y="96.5">ODG7</text>
<text x="155.8" y="96.5">ODG2</text>
<text x="182.5" y="96.5">ODG3</text>
<text x="114.5" y="103.2" transform="rotate(-90 114.5 103.2)">10</text>
<text x="203.8" y="107.3">OD4</text>
<text x="113.6" y="110.9">+5V</text>
<text x="203.8" y="109.1">OD5</text>
<text x="94.4" y="114.5">100nF 50V</text>
<text x="95.3" y="119.7">nRESET</text>
<text x="106" y="119.8">1</text>
<text x="114.5" y="115.7" transform="rotate(-90 114.5 115.7)">20</text>
<text x="116.7" y="116.3">74AC273SC</text>
<text x="155.8" y="116.2">ODG4</text>
<text x="170" y="114.5">MMFT2N02ELT1</text>
<text x="182.5" y="116.2">ODG5</text>
<text x="196.7" y="114.5">MMFT2N02ELT1</text>
<text x="95.3" y="125.1">DATA0</text>
<text x="95.3" y="121.5">nIOCS2</text>
<text x="105.1" y="121.6">11</text>
<text x="106" y="125.2">3</text>
<text x="110.6" y="120.7">MR</text>
<text x="110.6" y="122.4">CP</text>
<text x="110.6" y="126">D0</text>
<text x="115.3" y="123" transform="rotate(-90 115.3 123)">VCC</text>
<text x="117.2" y="126">O0</text>
<text x="122.9" y="125.2">2</text>
<text x="127.3" y="125.1">OUT0</text>
<text x="7.6" y="131.2">B</text>
<text x="95.3" y="126.8">DATA1</text>
<text x="95.3" y="128.6">DATA2</text>
<text x="95.3" y="130.4">DATA3</text>
<text x="106" y="126.9">4</text>
<text x="106" y="128.7">7</text>
<text x="106" y="130.5">8</text>
<text x="110.6" y="127.8">D1</text>
<text x="110.6" y="129.6">D2</text>
<text x="110.6" y="131.3">D3</text>
<text x="117.2" y="127.8">O1</text>
<text x="117.2" y="129.6">O2</text>
<text x="117.2" y="131.3">O3</text>
<text x="122.9" y="126.9">5</text>
<text x="122.9" y="128.7">6</text>
<text x="122.9" y="130.5">9</text>
<text x="127.3" y="126.8">OUT1</text>
<text x="127.3" y="128.6">OUT2</text>
<text x="127.3" y="130.4">OUT3</text>
<text x="203.8" y="126.8">OD6</text>
<text x="203.8" y="128.6">OD7</text>
<text x="279.8" y="131.2">B</text>
<text x="95.3" y="132.2">DATA4</text>
<text x="95.3" y="134">DATA5</text>
<text x="95.3" y="135.7">DATA6</text>
<text x="95.3" y="137.5">DATA7</text>
<text x="105.1" y="132.3">13</text>
<text x="105.1" y="134">14</text>
<text x="105.1" y="135.8">17</text>
<text x="105.1" y="137.6">18</text>
<text x="110.6" y="133.1">D4</text>
<text x="110.6" y="134.9">D5</text>
<text x="110.6" y="136.7">D6</text>
<text x="117.2" y="133.1">O4</text>
<text x="117.2" y="134.9">O5</text>
<text x="117.2" y="136.7">O6</text>
<text x="122.9" y="132.3">12</text>
<text x="122.9" y="134">15</text>
<text x="122.9" y="135.8">16</text>
<text x="122.9" y="137.6">19</text>
<text x="127.3" y="132.2">OUT4</text>
<text x="127.3" y="134">OUT5</text>
<text x="127.3" y="135.7">OUT6</text>
<text x="127.3" y="137.5">OUT7</text>
<text x="155.8" y="135.7">ODG6</text>
<text x="170" y="134">MMFT2N02ELT1</text>
<text x="182.5" y="135.7">ODG7</text>
<text x="196.7" y="134">MMFT2N02ELT1</text>
<text x="110.6" y="138.4">D7</text>
<text x="115.3" y="138.6" transform="rotate(-90 115.3 138.6)">GND</text>
<text x="117.2" y="138.4">O7</text>
<text x="114.5" y="144.1" transform="rotate(-90 114.5 144.1)">10</text>
<text x="94.4" y="155.4">100nF 50V</text>
<text x="113.6" y="151.8">+5V</text>
<text x="211" y="155.3">OUT[0..11]</text>
<text x="95.3" y="160.6">nRESET</text>
<text x="106" y="160.7">1</text>
<text x="110.6" y="161.6">MR</text>
<text x="114.5" y="156.6" transform="rotate(-90 114.5 156.6)">20</text>
<text x="116.7" y="157.2">74AC273SC</text>
<text x="225" y="156.2">OUT[0..11]</text>
<text x="95.3" y="166">DATA0</text>
<text x="95.3" y="167.7">DATA1</text>
<text x="95.3" y="162.4">nIOCS3</text>
<text x="105.1" y="162.5">11</text>
<text x="106" y="166">3</text>
<text x="106" y="167.8">4</text>
<text x="110.6" y="163.3">CP</text>
<text x="110.6" y="166.9">D0</text>
<text x="115.3" y="163.8" transform="rotate(-90 115.3 163.8)">VCC</text>
<text x="117.2" y="166.9">O0</text>
<text x="122.9" y="166">2</text>
<text x="122.9" y="167.8">5</text>
<text x="127.3" y="166">OUT8</text>
<text x="127.3" y="167.7">OUT9</text>
<text x="95.3" y="169.5">DATA2</text>
<text x="95.3" y="171.3">DATA3</text>
<text x="95.3" y="173.1">DATA4</text>
<text x="105.1" y="173.2">13</text>
<text x="106" y="169.6">7</text>
<text x="106" y="171.4">8</text>
<text x="110.6" y="168.7">D1</text>
<text x="110.6" y="170.4">D2</text>
<text x="110.6" y="172.2">D3</text>
<text x="117.2" y="168.7">O1</text>
<text x="117.2" y="170.4">O2</text>
<text x="117.2" y="172.2">O3</text>
<text x="122.9" y="169.6">6</text>
<text x="122.9" y="171.4">9</text>
<text x="122.9" y="173.2">12</text>
<text x="127.3" y="169.5">OUT10</text>
<text x="127.3" y="171.3">OUT11</text>
<text x="127.3" y="173.1">OUT12</text>
<text x="183.4" y="171.4">Name</text>
<text x="195.8" y="171.4">Date</text>
<text x="207.4" y="170.4">StarLite Design. S.Peacock</text>
<text x="207.4" y="172.2">5 Countess Close</text>
<text x="95.3" y="174.9">DATA5</text>
<text x="95.3" y="176.6">DATA6</text>
<text x="95.3" y="178.4">DATA7</text>
<text x="105.1" y="174.9">14</text>
<text x="105.1" y="176.7">17</text>
<text x="105.1" y="178.5">18</text>
<text x="110.6" y="174">D4</text>
<text x="110.6" y="175.8">D5</text>
<text x="110.6" y="177.6">D6</text>
<text x="110.6" y="179.3">D7</text>
<text x="115.3" y="179.5" transform="rotate(-90 115.3 179.5)">GND</text>
<text x="117.2" y="174">O4</text>
<text x="117.2" y="175.8">O5</text>
<text x="117.2" y="177.6">O6</text>
<text x="117.2" y="179.3">O7</text>
<text x="122.9" y="174.9">15</text>
<text x="122.9" y="176.7">16</text>
<text x="122.9" y="178.5">19</text>
<text x="127.3" y="174.9">OUT13</text>
<text x="127.3" y="176.6">OUT14</text>
<text x="127.3" y="178.4">OUT15</text>
<text x="168.2" y="175.8">Designed:</text>
<text x="168.2" y="179.3">Drawn:</text>
<text x="178.1" y="179.3">S. Peacock</text>
<text x="193.1" y="179.3">17 July 2004</text>
<text x="207.4" y="174">Maupuia</text>
<text x="207.4" y="175.8">Wellington</text>
<text x="207.4" y="177.6">New Zealand</text>
<text x="7.8" y="180.4">A</text>
<text x="114.5" y="185" transform="rotate(-90 114.5 185)">10</text>
<text x="168.2" y="182.9">Checked:</text>
<text x="280" y="180.4">A</text>
<text x="168.2" y="186.5">Approved:</text>
<text x="203.8" y="190.9">Size.</text>
<text x="205.7" y="188.2">© 2003, StarLite Design.</text>
<text x="211" y="190.9">Part No.</text>
<text x="237.7" y="190.9">DWG No.</text>
<text x="273.2" y="190.9">Rev.</text>
<text x="168.2" y="193.6">PCB Rev:</text>
<text x="168.2" y="196.3">File Name.</text>
<text x="203.8" y="192.7">A3</text>
<text x="237.7" y="192.7">AMSATZL-2004031202</text>
<text x="237.7" y="196.3">Date &amp; Time.</text>
<text x="259.8" y="196.3">Sheet.</text>
<text x="273.2" y="192.7">A00</text>
<text x="23.3" y="202.5">1</text>
<text x="57.6" y="202.5">2</text>
<text x="91.9" y="202.5">3</text>
<text x="126.2" y="202.5">4</text>
<text x="160.6" y="202.5">5</text>
<text x="168.2" y="198.9">F:\Kiwi-sat\KiwiSat.ddb - Documents\other_io.sch</text>
<text x="194.9" y="202.5">6</text>
<text x="229.3" y="202.5">7</text>
<text x="237.7" y="198.9">20-Jul-2004</text>
<text x="251" y="198.9">22:08:19</text>
<text x="263.7" y="202.5">8</text>
<text x="264.3" y="198.9">9</text>
<text x="267.9" y="198.9">of</text>
<text x="270.5" y="198.9">10</text>
</g>
</svg>
